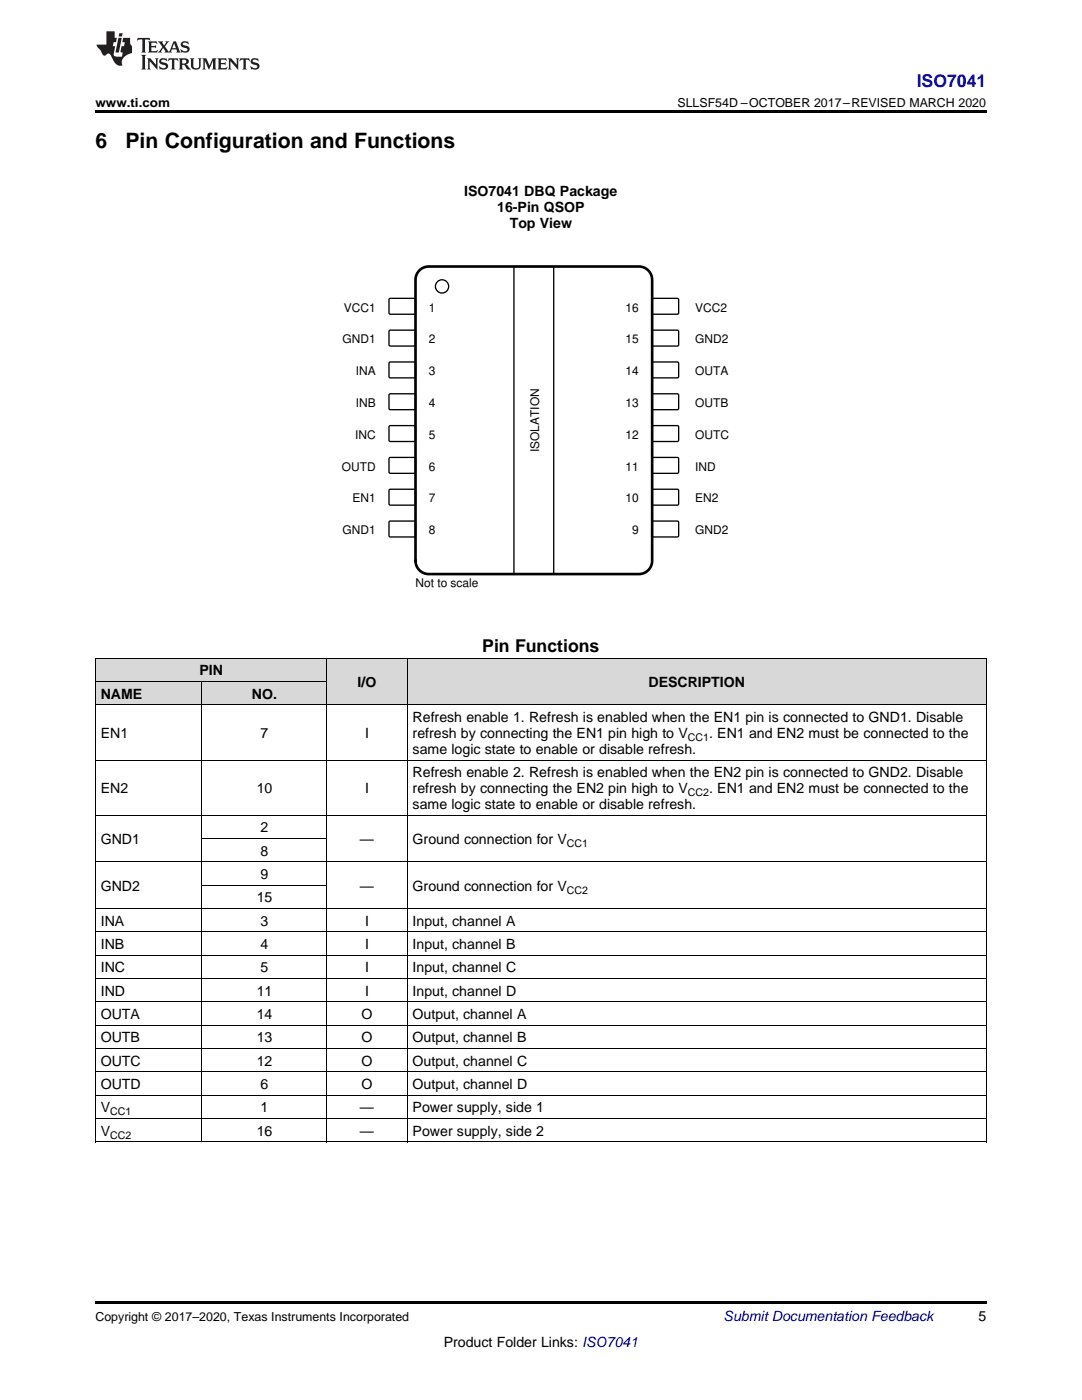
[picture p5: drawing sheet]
<svg xmlns="http://www.w3.org/2000/svg" width="216mm" height="279mm" viewBox="0 0 216 279" stroke-linecap="round" stroke-linejoin="round" font-family="sans-serif">
<g fill="#d8d8d8">
<path d="M65.3 131.4h16v9.3h-16z"/>
<path d="M81.3 131.4h115.5v9.3h-115.5z"/>
<path d="M19 136.1h21.4v4.6h-21.4z"/>
<path d="M40.4 136.1h24.9v4.6h-24.9z"/>
<path d="M19 131.4h21.4v4.7h-21.4z"/>
<path d="M40.4 131.4h24.9v4.7h-24.9z"/>
</g>
<path d="M19 227.9h.2zM65.2 227.9h.1zM81.2 227.9h.1zM196.7 227.9h.1zM19 259.7h177.8v.5h-177.8z" fill="#000"/>
<g fill="none" stroke="#000" stroke-width=".2">
<path d="M19 136h46.3M19 131.4h177.8M19.1 131.4v96.5M40.3 136v91.9M65.2 131.4v96.5M81.2 131.4v96.5M196.8 131.4v96.5M19 151.7h177.8M19 140.7h177.8M19 172h177.8M19 162.7h177.8M40.4 176.7h24.8"/>
<path d="M40.4 167.3h24.8M19 199.9h177.8M19 195.3h177.8M19 190.6h177.8M19 186h177.8M19 181.3h177.8M19 218.6h177.8M19 213.9h177.8M19 209.3h177.8M19 204.6h177.8M19 227.9h177.8M19 223.2h177.8"/>
</g>
<path d="M77.7 59.6h5.1l.1 .2v2.8l-.3 .1h-4.9l-.1-.3v-2.6z" fill-rule="evenodd" fill="#fff"/>
<path d="M77.7 59.6h5.1l.1 .2v2.8l-.3 .1h-4.9l-.1-.3v-2.6z" fill="none" stroke="#000" stroke-width=".26"/>
<path d="M130.3 59.6h5l.1 .2v2.8l-.2 .1h-4.9l-.2-.3v-2.6z" fill-rule="evenodd" fill="#fff"/>
<path d="M130.3 59.6h5l.1 .2v2.8l-.2 .1h-4.9l-.2-.3v-2.6z" fill="none" stroke="#000" stroke-width=".26"/>
<path d="M77.7 65.9h5.1l.1 .3v2.7l-.3 .2-4.9-.1-.1-.2v-2.6z" fill-rule="evenodd" fill="#fff"/>
<path d="M77.7 65.9h5.1l.1 .3v2.7l-.3 .2-4.9-.1-.1-.2v-2.6z" fill="none" stroke="#000" stroke-width=".26"/>
<path d="M130.3 65.9h5l.1 .3v2.7l-.2 .2-4.9-.1-.2-.2v-2.6z" fill-rule="evenodd" fill="#fff"/>
<path d="M130.3 65.9h5l.1 .3v2.7l-.2 .2-4.9-.1-.2-.2v-2.6z" fill="none" stroke="#000" stroke-width=".26"/>
<path d="M77.7 72.3h5.1l.1 .2v2.8l-.3 .1h-4.9l-.1-.3v-2.6z" fill-rule="evenodd" fill="#fff"/>
<path d="M77.7 72.3h5.1l.1 .2v2.8l-.3 .1h-4.9l-.1-.3v-2.6z" fill="none" stroke="#000" stroke-width=".26"/>
<path d="M130.3 72.3h5l.1 .2v2.8l-.2 .1h-4.9l-.2-.3v-2.6z" fill-rule="evenodd" fill="#fff"/>
<path d="M130.3 72.3h5l.1 .2v2.8l-.2 .1h-4.9l-.2-.3v-2.6z" fill="none" stroke="#000" stroke-width=".26"/>
<path d="M77.7 78.6h5.1l.1 .3v2.7l-.3 .2-4.9-.1-.1-.2v-2.6z" fill-rule="evenodd" fill="#fff"/>
<path d="M77.7 78.6h5.1l.1 .3v2.7l-.3 .2-4.9-.1-.1-.2v-2.6z" fill="none" stroke="#000" stroke-width=".26"/>
<path d="M130.3 78.6h5l.1 .3v2.7l-.2 .2-4.9-.1-.2-.2v-2.6z" fill-rule="evenodd" fill="#fff"/>
<path d="M130.3 78.6h5l.1 .3v2.7l-.2 .2-4.9-.1-.2-.2v-2.6z" fill="none" stroke="#000" stroke-width=".26"/>
<path d="M77.7 85h5.1l.1 .2v2.8l-.3 .1h-4.9l-.1-.3v-2.6z" fill-rule="evenodd" fill="#fff"/>
<path d="M77.7 85h5.1l.1 .2v2.8l-.3 .1h-4.9l-.1-.3v-2.6z" fill="none" stroke="#000" stroke-width=".26"/>
<path d="M130.3 85h5l.1 .2v2.8l-.2 .1h-4.9l-.2-.3v-2.6z" fill-rule="evenodd" fill="#fff"/>
<path d="M130.3 85h5l.1 .2v2.8l-.2 .1h-4.9l-.2-.3v-2.6z" fill="none" stroke="#000" stroke-width=".26"/>
<path d="M77.7 91.4l.2-.1h4.9l.1 .3v2.7l-.3 .2-4.9-.1-.1-.2z" fill-rule="evenodd" fill="#fff"/>
<path d="M77.7 91.4l.2-.1h4.9l.1 .3v2.7l-.3 .2-4.9-.1-.1-.2z" fill="none" stroke="#000" stroke-width=".26"/>
<path d="M130.3 91.3h5l.1 .3v2.7l-.2 .2-4.9-.1-.2-.2v-2.6z" fill-rule="evenodd" fill="#fff"/>
<path d="M130.3 91.3h5l.1 .3v2.7l-.2 .2-4.9-.1-.2-.2v-2.6z" fill="none" stroke="#000" stroke-width=".26"/>
<path d="M77.7 97.8l.2-.2 4.9 .1 .1 .2v2.8l-.3 .1h-4.9l-.1-.3z" fill-rule="evenodd" fill="#fff"/>
<path d="M77.7 97.8l.2-.2 4.9 .1 .1 .2v2.8l-.3 .1h-4.9l-.1-.3z" fill="none" stroke="#000" stroke-width=".26"/>
<path d="M130.3 97.7h5l.1 .2v2.8l-.2 .1h-4.9l-.2-.3v-2.6z" fill-rule="evenodd" fill="#fff"/>
<path d="M130.3 97.7h5l.1 .2v2.8l-.2 .1h-4.9l-.2-.3v-2.6z" fill="none" stroke="#000" stroke-width=".26"/>
<path d="M77.7 104.1l.2-.1h4.9l.1 .3v2.7l-.3 .2-4.9-.1-.1-.2z" fill-rule="evenodd" fill="#fff"/>
<path d="M77.7 104.1l.2-.1h4.9l.1 .3v2.7l-.3 .2-4.9-.1-.1-.2z" fill="none" stroke="#000" stroke-width=".26"/>
<path d="M130.3 104h5l.1 .3v2.7l-.2 .2-4.9-.1-.2-.2v-2.6z" fill-rule="evenodd" fill="#fff"/>
<path d="M130.3 104h5l.1 .3v2.7l-.2 .2-4.9-.1-.2-.2v-2.6z" fill="none" stroke="#000" stroke-width=".26"/>
<path d="M102.5 53.2h8v61.4h-8z" fill-rule="evenodd" fill="#fff"/>
<g fill="none" stroke="#000" stroke-width=".26">
<path d="M102.5 53.2h8v61.4h-8z"/>
<circle cx="88.2" cy="57.2" r="1.32"/>
</g>
<path d="M83.9 53.8l1-.5 .7-.1h41.9a2.65 2.65 0 0 1 2.6 2.6v56.1a2.65 2.65 0 0 1-2.6 2.7h-41.9a2.65 2.65 0 0 1-2.7-2.7v-56.1a2.64 2.64 0 0 1 1-2z" fill="none" stroke="#000" stroke-width=".53"/>
<path d="M19 22h177.8v.5h-177.8z" fill="#000"/>
<g fill="#231f20">
<path d="M27.5 7.6l-.1 .5 .4-.2h.6v.1v2.1l-.2 .4h1l-.3-.4v-2.1l.1-.1h.5l.5 .2-.2-.5zM29.5 8.3l.2 .3v1.5l-.2 .4h1.8l.2-.6a1.04 1.04 0 0 1-1.3 .2v-.7h.6l.3 .2v-.6l-.3 .2h-.6v-.6l.8-.1 .4 .3-.2-.5zM31.5 8.3l.9 1.1-.9 1.1h.8l-.2-.2 .5-.7 .4 .7-.2 .2h1.5l-.1-.2 .1-.4h.9l.1 .4-.2 .2h1l-.3-.3-.7-1.9h-.5l-.9 2-.8-1 .9-1h-.8l.1 .3-.3 .5-.4-.6 .2-.2zM34.7 8.6l.4 1h-.7zM36.3 8.4a.63 .63 0 0 0-.2 .7 .63 .63 0 0 0 .6 .4l.6 .2 .1 .2a.75 .75 0 0 1-.7 .4 .75 .75 0 0 1-.6-.5l.1 .7 .1-.1a1.11 1.11 0 0 0 1.5-.6 1.13 1.13 0 0 0-1.2-.8l-.1-.4a1.04 1.04 0 0 1 1.2 .2l-.2-.5-.1 .1-.5-.2zM28.2 10.9l.2 .4v2.2l-.2 .4h1l-.3-.4v-2.2l.3-.4zM29.3 11.6l.3 .4v1.5l-.3 .4h.8l-.2-.4v-1.3l1.5 1.7v-1.9l.2-.4h-.7l.2 .4v.9l-1.1-1.3zM32 11.8a.62 .62 0 0 0-.2 .7 .62 .62 0 0 0 .6 .4l.6 .1 .1 .3a.76 .76 0 0 1-.7 .3 .76 .76 0 0 1-.6-.4l.1 .7 .1-.1a1.11 1.11 0 0 0 1.5-.6 1.13 1.13 0 0 0-1.2-.8l-.1-.4a1.04 1.04 0 0 1 1.2 .2l-.2-.6-.1 .1-.5-.1zM33.7 11.6l-.2 .6a.61 .61 0 0 1 .8-.3v1.6l-.2 .4h.9l-.2-.4v-1.6a.63 .63 0 0 1 .8 .3l-.2-.6zM35.6 11.6l.3 .4v1.5l-.3 .4h1l-.2-.2v-.8l.5 .2a.76 .76 0 0 0 1.2 .7l-1-1a.58 .58 0 0 0 .6-.5 .58 .58 0 0 0-.5-.6zM36.4 11.9h.1a.45 .45 0 0 1 .5 .1 .45 .45 0 0 1 .1 .5l-.7 .2zM37.9 11.6l.2 .2a2.17 2.17 0 0 0 .3 1.9 .99 .99 0 0 0 1.6-.6v-1.1l.2-.4h-.7l.2 .2a1.92 1.92 0 0 1-.2 1.8 .6 .6 0 0 1-.9-.5v-1.1l.2-.4zM40.4 11.6l.2 .4v1.5l-.2 .4h.7l-.2-.4v-1.4l.8 1.8 .8-1.8v1.4l-.2 .4h.9l-.2-.4v-1.5l.2-.4h-.8l-.6 1.5-.6-1.5zM43.4 11.6l.2 .4v1.5l-.2 .4h1.8l.2-.6a1.04 1.04 0 0 1-1.3 .1v-.6h.5l.4 .2v-.6l-.4 .2h-.5v-.7h.8l.3 .3-.1-.6zM45.5 11.6l.2 .4v1.5l-.2 .4h.7l-.2-.4v-1.3l1.5 1.7v-1.9l.2-.4h-.7l.2 .4v.9l-1.1-1.3zM47.9 11.6l-.1 .6a.61 .61 0 0 1 .8-.3v1.6l-.3 .4h1l-.3-.4 .1-1.6a.63 .63 0 0 1 .7 .3l-.1-.6zM50.2 11.8a.62 .62 0 0 0-.2 .7 .62 .62 0 0 0 .6 .4l.6 .1 .2 .3a.76 .76 0 0 1-.8 .3 .76 .76 0 0 1-.6-.4l.1 .7 .2-.1a1.11 1.11 0 0 0 1.5-.6 1.13 1.13 0 0 0-1.3-.8l-.1-.4a1.04 1.04 0 0 1 1.2 .2l-.1-.6-.2 .1-.5-.1z"/>
<path d="M21.2 6.3v2.6h-1.9l.1 .4 .7 .9a.91 .91 0 0 0 1 .8 .56 .56 0 0 1 .5-.3 .56 .56 0 0 1 .5 .3l.4 .8a1.53 1.53 0 0 0 1.9 1.2 1.54 1.54 0 0 1 1-2.1l.9-.3v-1.4a1.52 1.52 0 0 1-.3-1.6h-1.4l-.2 .8h.5l-.2 .8h-.4l-.2 1v.2l.4 .1-.2 .8a1.93 1.93 0 0 1-1.6-.3l.3-1.8h-.5l.2-.8h.4l.2-.8h-.4v-1.3zM23.6 7.6l-.6 2.9h.7l.6-2.9zM23.8 6.6l-.1 .7h.6l.2-.7z"/>
</g>
<g font-size="4.2">
<text x="19" y="29.6">6</text>
<text x="25" y="29.6">Pin Configuration and Functions</text>
</g>
<text font-size="3.5" fill="#00f" x="182.9" y="17.3">ISO7041</text>
<text font-size="3.5" x="96.2" y="130.1">Pin Functions</text>
<g font-size="2.8">
<text x="92.6" y="39.2">ISO7041 DBQ Package</text>
<text x="99.2" y="42.3">16-Pin QSOP</text>
<text x="101.7" y="45.5">Top View</text>
<text x="39.8" y="134.8">PIN</text>
<text x="71.4" y="137.1">I/O</text>
<text x="129.4" y="137.1">DESCRIPTION</text>
<text x="20.1" y="139.5">NAME</text>
<text x="50.3" y="139.5">NO.</text>
<text x="20.1" y="147.3">EN1</text>
<text x="52" y="147.3">7</text>
<text x="72.8" y="147.3">I</text>
<text x="82.3" y="144.1">Refresh enable 1. Refresh is enabled when the EN1 pin is connected to GND1. Disable</text>
<text x="82.3" y="147.3">refresh by connecting the EN1 pin high to V</text>
<text x="141.5" y="147.3">. EN1 and EN2 must be connected to the</text>
<text x="82.3" y="150.5">same logic state to enable or disable refresh.</text>
<text x="82.3" y="155.1">Refresh enable 2. Refresh is enabled when the EN2 pin is connected to GND2. Disable</text>
<text x="20.1" y="158.3">EN2</text>
<text x="51.2" y="158.3">10</text>
<text x="72.8" y="158.3">I</text>
<text x="82.3" y="158.3">refresh by connecting the EN2 pin high to V</text>
<text x="82.3" y="161.5">same logic state to enable or disable refresh.</text>
<text x="141.5" y="158.3">. EN1 and EN2 must be connected to the</text>
<text x="52" y="166.1">2</text>
<text x="20.1" y="168.5">GND1</text>
<text x="52" y="170.8">8</text>
<text x="71.8" y="168.5">—</text>
<text x="82.3" y="168.5">Ground connection for V</text>
<text x="20.1" y="177.8">GND2</text>
<text x="52" y="175.4">9</text>
<text x="71.8" y="177.8">—</text>
<text x="82.3" y="177.8">Ground connection for V</text>
<text x="20.1" y="184.7">INA</text>
<text x="51.2" y="180.1">15</text>
<text x="52" y="184.7">3</text>
<text x="72.8" y="184.7">I</text>
<text x="82.3" y="184.7">Input, channel A</text>
<text x="20.1" y="189.4">INB</text>
<text x="52" y="189.4">4</text>
<text x="72.8" y="189.4">I</text>
<text x="82.3" y="189.4">Input, channel B</text>
<text x="20.1" y="194.1">INC</text>
<text x="52" y="194.1">5</text>
<text x="72.8" y="194.1">I</text>
<text x="82.3" y="194.1">Input, channel C</text>
<text x="20.1" y="198.7">IND</text>
<text x="20.1" y="203.4">OUTA</text>
<text x="51.2" y="198.7">11</text>
<text x="51.2" y="203.4">14</text>
<text x="72.1" y="203.4">O</text>
<text x="72.8" y="198.7">I</text>
<text x="82.3" y="198.7">Input, channel D</text>
<text x="82.3" y="203.4">Output, channel A</text>
<text x="20.1" y="208">OUTB</text>
<text x="51.2" y="208">13</text>
<text x="72.1" y="208">O</text>
<text x="82.3" y="208">Output, channel B</text>
<text x="20.1" y="212.7">OUTC</text>
<text x="51.2" y="212.7">12</text>
<text x="72.1" y="212.7">O</text>
<text x="82.3" y="212.7">Output, channel C</text>
<text x="20.1" y="217.3">OUTD</text>
<text x="52" y="217.3">6</text>
<text x="72.1" y="217.3">O</text>
<text x="82.3" y="217.3">Output, channel D</text>
<text x="20.1" y="222">V</text>
<text x="20.1" y="226.7">V</text>
<text x="51.2" y="226.7">16</text>
<text x="52" y="222">1</text>
<text x="71.8" y="222">—</text>
<text x="71.8" y="226.7">—</text>
<text x="82.3" y="222">Power supply, side 1</text>
<text x="82.3" y="226.7">Power supply, side 2</text>
<text x="195.3" y="263.6">5</text>
<text x="88.5" y="268.9">Product Folder Links: ISO7041</text>
</g>
<text font-size="2.8" fill="#0000c8" x="144.4" y="263.6">Submit Documentation Feedback</text>
<g font-size="2.5">
<text x="19" y="21.4">www.ti.com</text>
<text x="135.2" y="21.4">SLLSF54D –OCTOBER 2017–REVISED MARCH 2020</text>
<text x="19" y="263.6">Copyright © 2017–2020, Texas Instruments Incorporated</text>
</g>
<g font-size="2.4">
<text x="68.6" y="62.2">VCC1</text>
<text x="85.6" y="62.2">1</text>
<text x="124.8" y="62.2">16</text>
<text x="138.7" y="62.2">VCC2</text>
<text x="68.4" y="68.5">GND1</text>
<text x="85.6" y="68.5">2</text>
<text x="124.8" y="68.5">15</text>
<text x="138.7" y="68.5">GND2</text>
<text x="71" y="74.9">INA</text>
<text x="85.6" y="74.9">3</text>
<text x="124.8" y="74.9">14</text>
<text x="138.7" y="74.9">OUTA</text>
<text x="71" y="81.2">INB</text>
<text x="85.6" y="81.2">4</text>
<text x="124.8" y="81.2">13</text>
<text x="138.7" y="81.2">OUTB</text>
<text x="70.9" y="87.6">INC</text>
<text x="85.6" y="87.6">5</text>
<text x="124.8" y="87.6">12</text>
<text x="138.7" y="87.6">OUTC</text>
<text x="68.2" y="93.9">OUTD</text>
<text x="85.6" y="93.9">6</text>
<text x="107.6" y="90.2" transform="rotate(-90 107.6 90.2)">ISOLATION</text>
<text x="124.8" y="93.9">11</text>
<text x="138.7" y="93.9">IND</text>
<text x="70.3" y="100.3">EN1</text>
<text x="85.6" y="100.3">7</text>
<text x="124.8" y="100.3">10</text>
<text x="138.7" y="100.3">EN2</text>
<text x="68.4" y="106.6">GND1</text>
<text x="85.6" y="106.6">8</text>
<text x="126.2" y="106.6">9</text>
<text x="138.7" y="106.6">GND2</text>
<text x="82.9" y="117.2">Not to scale</text>
</g>
<g font-size="2.1">
<text x="137.3" y="147.8">CC1</text>
<text x="137.3" y="158.9">CC2</text>
<text x="113.1" y="169">CC1</text>
<text x="113.1" y="178.3">CC2</text>
<text x="22" y="222.6">CC1</text>
<text x="22" y="227.2">CC2</text>
</g>
</svg>
